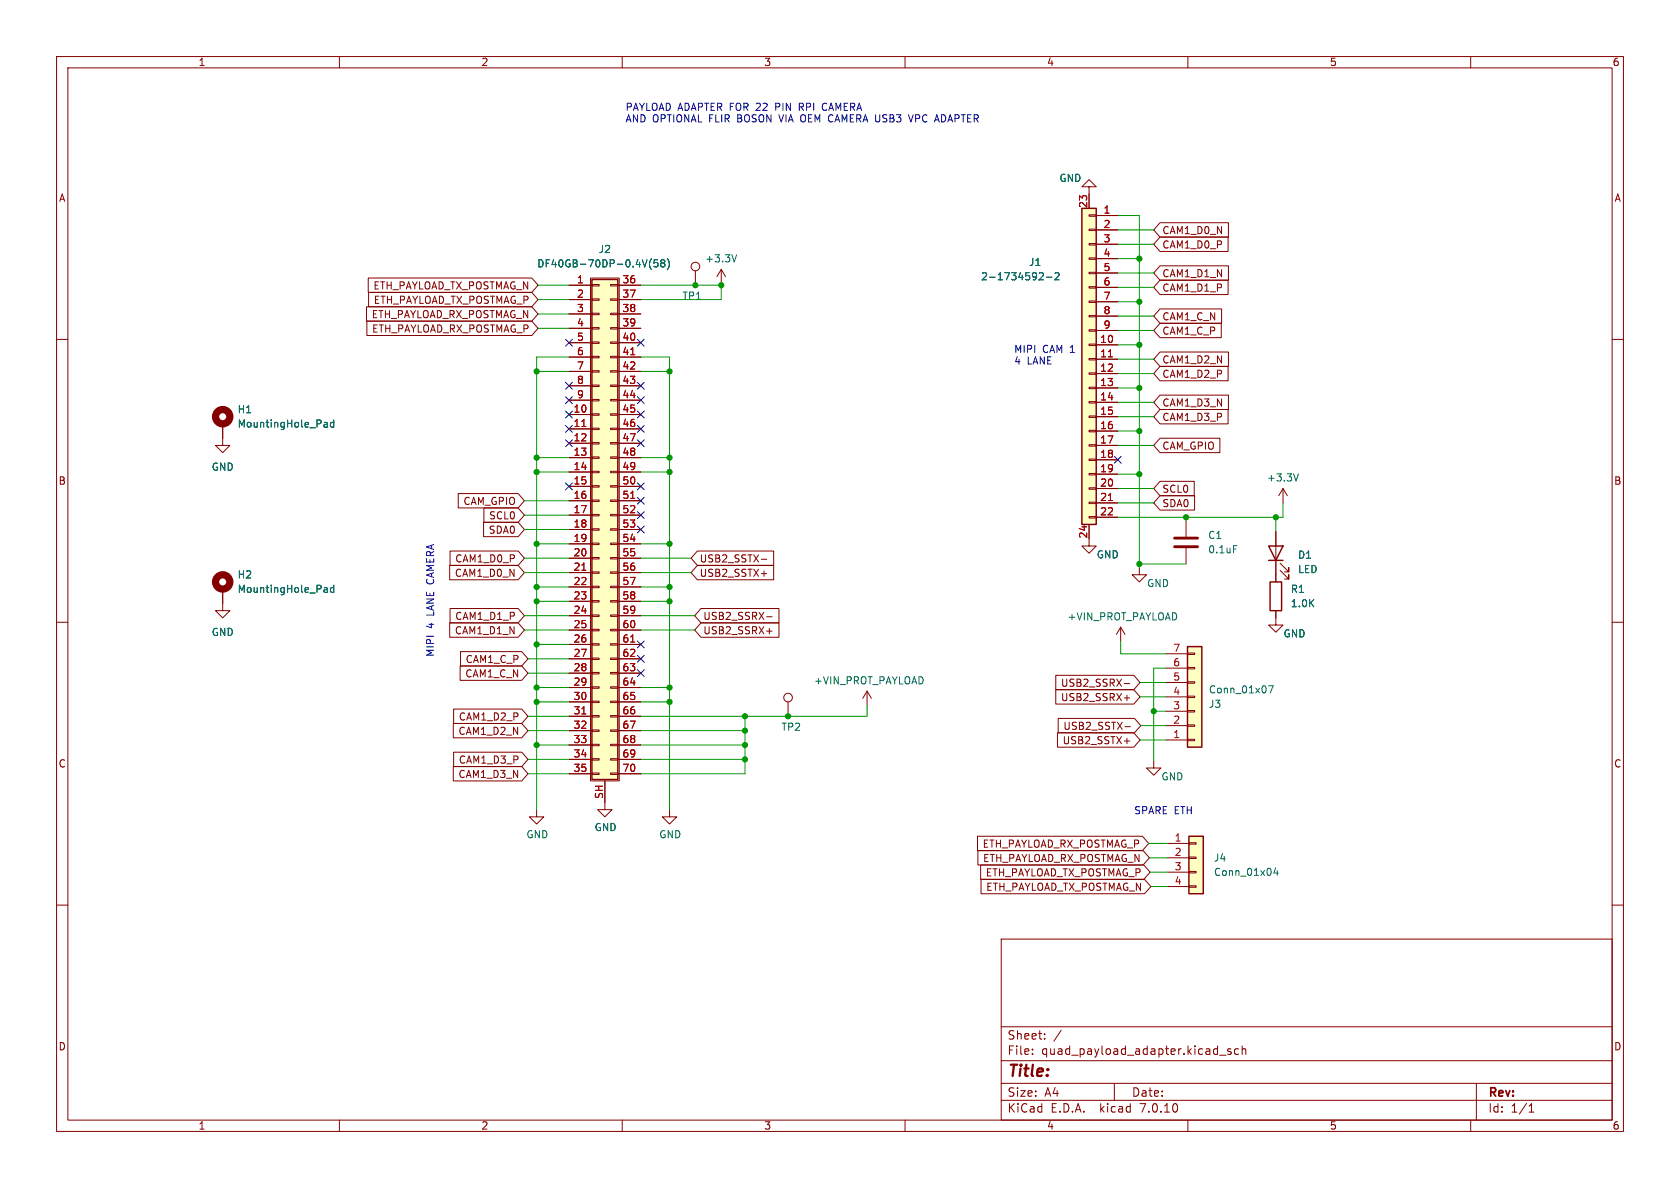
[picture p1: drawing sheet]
<svg xmlns="http://www.w3.org/2000/svg" width="297mm" height="210mm" viewBox="0 0 297 210" stroke-linecap="round" stroke-linejoin="round" font-family="sans-serif">
<g fill="none" stroke="#840000" stroke-width=".18">
<path d="M10 10h277v190h-277zM12 12h273v186h-273zM60 10v2M110 10v2M160 10v2M210 10v2M260 10v2M192.5 38h1.3v.2h-1.3zM192.5 33h1.3l-1.3-1.2-1.2 1.2h1.2v3.8M193.8 38.1h3.8M205.1 39.4h12.1v2.5h-12.1l-1.1-1.3zM10 60h2"/>
<path d="M64.8 54.2h29.2l1.1 1.3-1.1 1.3h-29.2zM64.9 56.8h29.1l1.1 1.2-1.1 1.3h-29.1zM65.1 49.1h28.9l1.1 1.3-1.1 1.3h-28.9zM65.2 51.7h28.8l1.1 1.3-1.1 1.2h-28.8zM100.6 50.4h4M100.6 53h4M100.6 55.5h4M100.6 58h4M104.4 49.1h5.1v88.9h-5.1zM104.6 57.9h1.3v.3h-1.3zM104.6 55.4h1.3v.2h-1.3zM104.6 52.8h1.3v.3h-1.3z"/>
<path d="M104.6 50.3h1.3v.2h-1.3zM107.9 57.9h1.3v.3h-1.3zM107.9 55.4h1.3v.2h-1.3zM107.9 52.8h1.3v.3h-1.3zM107.9 50.3h1.3v.2h-1.3zM109.2 50.4h4.1M109.2 53h4.1M109.2 55.5h4.1M109.2 58h4.1M122.9 47.9v2.5M127.5 47.6l.8 1.3M127.5 47.6v2.6"/>
<path d="M127.5 47.6l-.8 1.3M192.5 58.3h1.3v.2h-1.3zM192.5 55.8h1.3v.2h-1.3zM192.5 53.2h1.3v.3h-1.3zM192.5 50.7h1.3v.2h-1.3zM192.5 48.1h1.3v.3h-1.3zM192.5 45.6h1.3v.2h-1.3zM192.5 43.1h1.3v.2h-1.3zM192.5 40.5h1.3v.3h-1.3zM193.8 40.6h3.8M193.8 43.2h3.8M193.8 45.7h3.8"/>
<path d="M193.8 48.3h3.8M193.8 50.8h3.8M193.8 53.3h3.8M193.8 55.9h3.8M193.8 58.4h3.8M205.1 49.5h12v2.6h-12l-1.1-1.3zM205.1 54.6h10.9v2.6h-10.9l-1.1-1.3zM205.1 47h12.1v2.5h-12.1l-1.1-1.2zM205.1 57.1h10.8v2.6h-10.8l-1.1-1.3zM205.1 41.9h12v2.6h-12l-1.1-1.3zM285 60h2M39.4 74.9v3.8h1.2l-1.2 1.3-1.3-1.3h1.3"/>
<path d="M100.6 73.3h4M100.6 75.8h4M100.6 78.4h4M100.6 60.6h4M100.6 63.1h4M100.6 65.7h4M100.6 68.2h4M100.6 70.7h4M104.6 78.2h1.3v.3h-1.3zM104.6 75.7h1.3v.2h-1.3zM104.6 73.2h1.3v.2h-1.3zM104.6 70.6h1.3v.3h-1.3z"/>
<path d="M104.6 68.1h1.3v.2h-1.3zM104.6 65.5h1.3v.3h-1.3zM104.6 63h1.3v.2h-1.3zM104.6 60.5h1.3v.2h-1.3zM107.9 78.2h1.3v.3h-1.3zM107.9 75.7h1.3v.2h-1.3zM107.9 73.2h1.3v.2h-1.3zM107.9 70.6h1.3v.3h-1.3zM107.9 68.1h1.3v.2h-1.3zM107.9 65.5h1.3v.3h-1.3zM107.9 63h1.3v.2h-1.3zM107.9 60.5h1.3v.2h-1.3z"/>
<path d="M109.2 73.3h4.1M109.2 75.8h4.1M109.2 78.4h4.1M109.2 60.6h4.1M109.2 63.1h4.1M109.2 65.7h4.1M109.2 68.2h4.1M109.2 70.7h4.1M192.5 78.6h1.3v.3h-1.3zM192.5 76.1h1.3v.2h-1.3zM192.5 73.5h1.3v.3h-1.3zM192.5 71h1.3v.2h-1.3z"/>
<path d="M192.5 68.5h1.3v.2h-1.3zM192.5 65.9h1.3v.3h-1.3zM192.5 63.4h1.3v.2h-1.3zM192.5 60.8h1.3v.3h-1.3zM193.8 61h3.8M193.8 63.5h3.8M193.8 66h3.8M193.8 68.6h3.8M193.8 71.1h3.8M193.8 73.7h3.8M193.8 76.2h3.8M193.8 78.7h3.8"/>
<path d="M205.1 62.2h12.1v2.6h-12.1l-1.1-1.3zM205.1 69.8h12.1v2.6h-12.1l-1.1-1.3zM205.1 64.8h12v2.5h-12l-1.1-1.3zM205.1 77.5h10.6v2.5h-10.6l-1.1-1.3zM205.1 72.4h12v2.5h-12l-1.1-1.2zM79.5 99.9h12.1l1.1 1.3-1.1 1.3h-12.1zM79.6 97.4h12l1.1 1.3-1.1 1.2h-12zM81 87.2h10.6l1.1 1.3-1.1 1.3h-10.6zM85.5 92.3h6.1l1.1 1.3-1.1 1.3h-6.1zM85.5 89.8h6.1l1.1 1.3-1.1 1.2h-6.1zM100.6 80.9h4M100.6 83.4h4"/>
<path d="M100.6 86h4M100.6 88.5h4M100.6 91.1h4M100.6 93.6h4M100.6 96.1h4M100.6 98.7h4M104.6 98.6h1.3v.2h-1.3zM104.6 96h1.3v.3h-1.3zM104.6 93.5h1.3v.2h-1.3zM104.6 90.9h1.3v.3h-1.3zM104.6 88.4h1.3v.2h-1.3zM104.6 85.9h1.3v.2h-1.3z"/>
<path d="M104.6 83.3h1.3v.3h-1.3zM104.6 80.8h1.3v.2h-1.3zM107.9 98.6h1.3v.2h-1.3zM107.9 96h1.3v.3h-1.3zM107.9 93.5h1.3v.2h-1.3zM107.9 90.9h1.3v.3h-1.3zM107.9 88.4h1.3v.2h-1.3zM107.9 85.9h1.3v.2h-1.3zM107.9 83.3h1.3v.3h-1.3zM107.9 80.8h1.3v.2h-1.3zM109.2 80.9h4.1M109.2 83.4h4.1"/>
<path d="M109.2 86h4.1M109.2 88.5h4.1M109.2 91.1h4.1M109.2 93.6h4.1M109.2 96.1h4.1M109.2 98.7h4.1M123.3 97.4h13.5v2.5h-13.5l-1.1-1.2zM123.3 99.9h13.5v2.6h-13.5l-1.1-1.3zM134.6 98.9h1M192.5 91.3h1.3v.3h-1.3zM192.5 88.8h1.3v.2h-1.3zM192.5 86.2h1.3v.3h-1.3z"/>
<path d="M192.5 83.7h1.3v.2h-1.3zM192.5 81.2h1.3v.2h-1.3zM192.5 92.7v3.8h1.3l-1.3 1.3-1.2-1.3h1.2M193.8 81.3h3.8M193.8 83.8h3.8M193.8 86.4h3.8M193.8 88.9h3.8M193.8 91.4h3.8M205.1 87.6h6.1v2.6h-6.1l-1.1-1.3zM205.1 85.1h6v2.5h-6l-1.1-1.2zM209.7 92.1v2.8M209.7 96.9v2.8"/>
<path d="M225.6 94v8.9M226.3 99.6l1.5 1.5v-.8v.8h-.7M226.8 86.4l.8 1.2M226.8 86.4v2.5M226.8 86.4l-.7 1.2M10 110h2M39.4 104.1v3.9h1.2l-1.2 1.2-1.3-1.2h1.3M79.5 110.1h12.1l1.1 1.3-1.1 1.2h-12.1zM79.6 107.6h12l1.1 1.2-1.1 1.3h-12zM81.3 117.7h10.9l1.1 1.3-1.1 1.3h-10.9zM81.4 115.2h10.8l1.1 1.3-1.1 1.2h-10.8zM100.6 101.2h4"/>
<path d="M100.6 103.8h4M100.6 106.3h4M100.6 108.8h4M100.6 111.4h4M100.6 113.9h4M100.6 116.5h4M100.6 119h4M104.6 118.9h1.3v.2h-1.3zM104.6 116.3h1.3v.3h-1.3zM104.6 113.8h1.3v.2h-1.3zM104.6 111.3h1.3v.2h-1.3zM104.6 108.7h1.3v.3h-1.3z"/>
<path d="M104.6 106.2h1.3v.2h-1.3zM104.6 103.6h1.3v.3h-1.3zM104.6 101.1h1.3v.2h-1.3zM107.9 118.9h1.3v.2h-1.3zM107.9 116.3h1.3v.3h-1.3zM107.9 113.8h1.3v.2h-1.3zM107.9 111.3h1.3v.2h-1.3zM107.9 108.7h1.3v.3h-1.3zM107.9 106.2h1.3v.2h-1.3zM107.9 103.6h1.3v.3h-1.3zM107.9 101.1h1.3v.2h-1.3zM109.2 101.2h4.1"/>
<path d="M109.2 103.8h4.1M109.2 106.3h4.1M109.2 108.8h4.1M109.2 111.4h4.1M109.2 113.9h4.1M109.2 116.5h4.1M109.2 119h4.1M123.9 107.6h13.8v2.5h-13.8l-1.1-1.3zM123.9 110.1h13.8v2.5h-13.8l-1.1-1.2zM134.6 101.4h1M135.5 109h1M135.5 111.6h1"/>
<path d="M186.6 119.4h13.8l1.1 1.3-1.1 1.2h-13.8zM198.1 110.9l-.7 1.2M198.1 110.9v2.5M198.1 110.9l.8 1.2M201.4 100.3v1.3h1.3l-1.3 1.3-1.2-1.3h1.2M206.1 118.1h3.8M206.1 115.6h3.8M209.9 115.4h1.3v.3h-1.3zM209.9 118h1.3v.2h-1.3zM225.6 108v2.5h1.2l-1.2 1.3-1.3-1.3h1.3M226.3 100.8l1.5 1.6v-.8v.8h-.7M285 110h2"/>
<path d="M80.1 135.5h12.1l1.1 1.3-1.1 1.2h-12.1zM80.1 127.9h12.1l1.1 1.3-1.1 1.2h-12.1zM80.2 133h12l1.1 1.2-1.1 1.3h-12zM80.2 125.3h12l1.1 1.3-1.1 1.3h-12zM100.6 121.5h4M100.6 124.1h4M100.6 126.6h4M100.6 129.2h4M100.6 131.7h4M100.6 134.2h4M100.6 136.8h4M104.6 136.7h1.3v.2h-1.3z"/>
<path d="M104.6 134.1h1.3v.3h-1.3zM104.6 131.6h1.3v.2h-1.3zM104.6 129h1.3v.3h-1.3zM104.6 126.5h1.3v.2h-1.3zM104.6 124h1.3v.2h-1.3zM104.6 121.4h1.3v.3h-1.3zM106.9 138v5.1h1.3l-1.3 1.3-1.2-1.3h1.2M107.9 136.7h1.3v.2h-1.3zM107.9 134.1h1.3v.3h-1.3zM107.9 131.6h1.3v.2h-1.3zM107.9 129h1.3v.3h-1.3zM107.9 126.5h1.3v.2h-1.3z"/>
<path d="M107.9 124h1.3v.2h-1.3zM107.9 121.4h1.3v.3h-1.3zM109.2 121.5h4.1M109.2 124.1h4.1M109.2 126.6h4.1M109.2 129.2h4.1M109.2 131.7h4.1M109.2 134.2h4.1M109.2 136.8h4.1M139.3 124.1v2.5M153.3 122.2l-.8 1.2M153.3 122.2v2.5"/>
<path d="M153.3 122.2l.8 1.2M186.6 121.9h13.8l1.1 1.3-1.1 1.3h-13.8zM186.9 129.5h13.5l1.1 1.3-1.1 1.3h-13.5zM187.1 127h13.5l1.1 1.3-1.1 1.2h-13.5zM198.7 123.4h1M198.7 120.8h1M198.7 131h1M198.9 128.5h.9M204 134.5v1.3h1.2l-1.2 1.2-1.3-1.2h1.3M206.1 130.8h3.8M206.1 128.3h3.8M206.1 125.7h3.8"/>
<path d="M206.1 123.2h3.8M206.1 120.7h3.8M209.9 120.5h1.3v.3h-1.3zM209.9 123.1h1.3v.2h-1.3zM209.9 125.6h1.3v.3h-1.3zM209.9 128.1h1.3v.3h-1.3zM209.9 130.7h1.3v.2h-1.3zM10 160h2M94.9 143.1v1.3h1.2l-1.2 1.3-1.3-1.3h1.3M118.4 143.1v1.3h1.2l-1.2 1.3-1.3-1.3h1.3M172.8 147.8h29.2l1.1 1.3-1.1 1.3h-29.2zM172.9 150.4h29.2l1.1 1.2-1.1 1.3h-29.2z"/>
<path d="M173.4 152.9h28.8l1.1 1.3-1.1 1.2h-28.8zM173.4 155.4h28.9l1.2 1.3-1.2 1.3h-28.9zM206.4 149.1h3.8M206.4 151.6h3.8M206.4 154.2h3.8M206.4 156.7h3.8M210.2 156.6h1.3v.2h-1.3zM210.2 154.1h1.3v.2h-1.3zM210.2 151.5h1.3v.3h-1.3zM210.2 149h1.3v.2h-1.3zM285 160h2M177 166h108v32h-108z"/>
<path d="M60 198v2M110 198v2M160 198v2M177 194.5h108M177 191.5h108M177 187.5h108M177 181.5h108M182.5 186.3v.1M182.5 185.5v.1M184.7 183.6v.1M184.7 182.8v.1M187.6 182.1l-1.3 2"/>
<path d="M197 191.5v3M210 198v2M215.6 186.5h1.1M217.6 185.5l-.4-.1-.2 .2 .1 .2 .5 .2v.3h-.6M219 185.5l-.5-.1-.3 .3v.4l.2 .2h.6M219.6 185.5l.2-.1 .4 .1v.9M219.6 184.9v1.5M260 198v2M261 191.5v6.5M270.3 196.6h.9M270.3 195.5l.4-.4v1.5"/>
<circle cx="122.9" cy="47.1" r=".76"/>
<circle cx="139.3" cy="123.3" r=".76"/>
</g>
<g fill="#ffffc2" stroke="#ffffc2" stroke-width=".18">
<path d="M210.2 147.8h2.5v10.2h-2.5z"/>
<path d="M209.9 114.3h2.6v17.8h-2.6z"/>
<path d="M191.3 36.8h2.5v55.9h-2.5z"/>
<path d="M104.6 49.4h4.6v88.4h-4.6z"/>
</g>
<path d="M191.3 36.8h2.5v55.9h-2.5zM104.6 49.4h4.6v88.4h-4.6zM224.3 96.5h2.5l-1.2 2.6zM224.3 99.1h2.5M209.9 114.3h2.6v17.8h-2.6zM224.5 102.9h2.1v5.1h-2.1zM210.2 147.8h2.5v10.2h-2.5z" fill="none" stroke="#840000" stroke-width=".25"/>
<g fill="none" stroke="#006464" stroke-width=".18">
<path d="M114.4 45.9l-.4 1.3M115.2 45.7a1.46 1.46 0 0 0 0 2M116.3 45.9h-.6l-.1 .6 .2-.1 .4 .1 .1 .1v.5l-.2 .1-.5-.1M117.1 46.5l-.3-.3 .3-.3h.2l.2 .3-.2 .3M117.1 46.5l-.3 .2 .1 .4 .2 .1 .3-.1 .1-.2v-.3l-.2-.1M117.1 46.5h.2M118 45.7a1.46 1.46 0 0 1 0 2M130.2 45l-.4 1.3M183.8 48.3l.4-.1 .3 .4-.8 .9h.8M185 49h1M186.5 48.3l.5-.1 .2 .4-.7 .9h.7M57.4 74.7h.4l.1 .8"/>
<path d="M57.9 75.4l-.5 .1M57.9 75h-.5M59 74.2v1.3M59 74.7h-.3l-.3 .2 .1 .5h.5M218.1 96.5h.6M229.5 83.8l-.4 1.2M57.4 103.9h.4l.1 .8M57.9 104.7h-.5M57.9 104.2h-.5M59 103.9h-.3l-.3 .2 .1 .6h.5M59 103.4v1.3M224.2 121.2h.9l-.5 1.3"/>
<path d="M225.5 153.4l-.3 .9h.8M225.8 153.9v.9"/>
</g>
<path d="M102.9 75.4h.7M111.5 62.7h.7M195.9 63.1h.8M111.5 88.1h.7M195.9 88.5h.8M102.9 100.8h.7M111.5 113.5h.7M102.9 126.2h.7" fill="none" stroke="#a90000" stroke-width=".18"/>
<path d="M207.6 96.6h4.1M207.6 95.1h4.1" fill="none" stroke="#840000" stroke-width=".51"/>
<g fill="none" stroke="#840000" stroke-width="1.3">
<circle cx="39.4" cy="73.7" r="1.27"/>
<circle cx="39.4" cy="102.9" r="1.27"/>
</g>
<path d="M141.3 18.9h.5M141.8 18.2h-.5v1.3M145.8 18.2a.68 .68 0 0 0-.4 .7 .68 .68 0 0 0 .4 .6M137.7 20.3l.4 1.3M160.6 20.3l.4 1.3 .5-1.3" fill="none" stroke="#0000c2" stroke-width=".18"/>
<g fill="none" stroke="#009600" stroke-width=".18">
<path d="M197.6 38.1h3.8v62.2M95.1 58h5.5M95.1 55.5h5.5M95.1 50.4h5.5M95.1 53h5.5M113.3 50.4h14.2M127.5 50.2v2.8h-14.2M197.6 45.7h3.8M197.6 58.4h6.4M197.6 43.2h6.4M197.6 40.6h6.4M197.6 55.9h6.4"/>
<path d="M197.6 50.8h6.4M197.6 48.3h6.4M197.6 53.3h3.8M94.9 65.7h5.7M100.6 63.1h-5.7v80M113.3 63.1h5.1v80M113.3 65.7h5.1M197.6 63.5h6.4M197.6 73.7h6.4M197.6 68.6h3.8M197.6 66h6.4M197.6 76.2h3.8"/>
<path d="M197.6 78.7h6.4M197.6 71.1h6.4M197.6 61h3.8M92.7 91.1h7.9M92.7 88.5h7.9M92.7 98.7h7.9M92.7 93.6h7.9M94.9 83.4h5.7M94.9 80.9h5.7M94.9 96.1h5.7M113.3 83.4h5.1M113.3 80.9h5.1"/>
<path d="M113.3 98.7h8.9M113.3 96.1h5.1M197.6 83.8h3.8M197.6 86.4h6.4M197.6 88.9h6.4M201.4 99.7h8.3M209.7 91.4v.7M225.6 91.4v2.6M226.8 88.9v2.5h-29.2M92.7 101.2h7.9M92.7 111.4h7.9M92.7 108.8h7.9"/>
<path d="M93.3 116.5h7.3M93.3 119h7.3M94.9 103.8h5.7M94.9 106.3h5.7M94.9 113.9h5.7M113.3 101.2h8.9M113.3 111.4h9.5M113.3 103.8h5.1M113.3 106.3h5.1M113.3 108.8h9.5M198.1 113.4v2.2h8M206.1 118.1h-2.1v16.4"/>
<path d="M93.3 136.8h7.3M93.3 134.2h7.3M93.3 129.2h7.3M93.3 126.6h7.3M94.9 124.1h5.7M94.9 131.7h5.7M94.9 121.5h5.7M113.3 124.1h5.1M113.3 131.7h18.4M113.3 134.2h18.4M113.3 129.2h18.4M113.3 121.5h5.1"/>
<path d="M131.7 126.6v10.2h-18.4M153.3 124.7v1.9h-40M201.5 123.2h4.6M201.5 130.8h4.6M201.5 120.7h4.6M201.7 128.3h4.4M204 125.7h2.1M203.1 149.1h3.3M203.2 151.6h3.2M203.3 154.2h3.1M203.5 156.7h2.9"/>
</g>
<g fill="none" stroke="#000084" stroke-width=".18">
<path d="M100 60l1.2 1.2M101.2 60l-1.2 1.2M112.7 60l1.2 1.2M113.9 60l-1.2 1.2M100 67.6l1.2 1.2M100 75.2l1.2 1.2M100 72.7l1.2 1.2M100 70.1l1.2 1.2M100 77.7l1.2 1.3M101.2 67.6l-1.2 1.2M101.2 75.2l-1.2 1.2M101.2 72.7l-1.2 1.2"/>
<path d="M101.2 70.1l-1.2 1.2M101.2 77.7l-1.2 1.3M112.7 70.1l1.2 1.2M112.7 67.6l1.2 1.2M112.7 72.7l1.2 1.2M112.7 77.7l1.2 1.3M112.7 75.2l1.2 1.2M113.9 70.1l-1.2 1.2M113.9 67.6l-1.2 1.2M113.9 77.7l-1.2 1.3M113.9 75.2l-1.2 1.2M113.9 72.7l-1.2 1.2"/>
<path d="M100 85.4l1.2 1.2M101.2 85.4l-1.2 1.2M112.7 87.9l1.2 1.2M112.7 90.4l1.2 1.3M112.7 93l1.2 1.2M112.7 85.4l1.2 1.2M113.9 87.9l-1.2 1.2M113.9 90.4l-1.2 1.3M113.9 93l-1.2 1.2M113.9 85.4l-1.2 1.2M197 80.7l1.2 1.2M198.2 80.7l-1.2 1.2"/>
<path d="M112.7 115.8l1.2 1.3M112.7 113.3l1.2 1.2M112.7 118.4l1.2 1.2M113.9 115.8l-1.2 1.3M113.9 113.3l-1.2 1.2M113.9 118.4l-1.2 1.2"/>
</g>
<g fill="#009600" stroke="#009600" stroke-width=".18">
<circle cx="127.5" cy="50.4" r=".46"/>
<circle cx="122.9" cy="50.4" r=".46"/>
<circle cx="118.4" cy="80.9" r=".46"/>
<circle cx="118.4" cy="65.7" r=".46"/>
<circle cx="94.9" cy="106.3" r=".46"/>
<circle cx="118.4" cy="106.3" r=".46"/>
<circle cx="118.4" cy="124.1" r=".46"/>
<circle cx="118.4" cy="121.5" r=".46"/>
<circle cx="94.9" cy="96.1" r=".46"/>
<circle cx="94.9" cy="80.9" r=".46"/>
<circle cx="94.9" cy="83.4" r=".46"/>
<circle cx="94.9" cy="65.7" r=".46"/>
<circle cx="94.9" cy="103.8" r=".46"/>
<circle cx="201.4" cy="45.7" r=".46"/>
<circle cx="201.4" cy="61" r=".46"/>
<circle cx="201.4" cy="83.8" r=".46"/>
<circle cx="201.4" cy="68.6" r=".46"/>
<circle cx="225.6" cy="91.4" r=".46"/>
<circle cx="131.7" cy="129.2" r=".46"/>
<circle cx="131.7" cy="131.7" r=".46"/>
<circle cx="131.7" cy="134.2" r=".46"/>
<circle cx="139.3" cy="126.6" r=".46"/>
<circle cx="131.7" cy="126.6" r=".46"/>
<circle cx="118.4" cy="83.4" r=".46"/>
<circle cx="118.4" cy="103.8" r=".46"/>
<circle cx="118.4" cy="96.1" r=".46"/>
<circle cx="204" cy="125.7" r=".46"/>
<circle cx="201.4" cy="99.7" r=".46"/>
<circle cx="201.4" cy="76.2" r=".46"/>
<circle cx="209.7" cy="91.4" r=".46"/>
<circle cx="201.4" cy="53.3" r=".46"/>
<circle cx="94.9" cy="113.9" r=".46"/>
<circle cx="94.9" cy="121.5" r=".46"/>
<circle cx="94.9" cy="124.1" r=".46"/>
<circle cx="94.9" cy="131.7" r=".46"/>
</g>
<text font-size="2.8" fill="#840000" x="178" y="190.9">Title:</text>
<g font-size="2.1" fill="#840000">
<text x="178" y="184">Sheet:</text>
<text x="178" y="186.7">File:</text>
<text x="184.1" y="186.7">quad_payload_adapter.kicad_sch</text>
<text x="178" y="196.9">KiCad</text>
<text x="178" y="194.1">Size:</text>
<text x="184.7" y="194.1">A4</text>
<text x="185.7" y="196.9">E.D.A.</text>
<text x="194.6" y="196.9">kicad</text>
<text x="200" y="194.1">Date:</text>
<text x="201.8" y="196.9">7.0.10</text>
<text x="263" y="194.3">Rev:</text>
<text x="263" y="196.9">Id:</text>
<text x="267.1" y="196.9">1/1</text>
</g>
<g font-size="1.8" fill="#840000">
<text x="35" y="11.9">1</text>
<text x="85" y="11.9">2</text>
<text x="135" y="11.9">3</text>
<text x="185" y="11.9">4</text>
<text x="235" y="11.9">5</text>
<text x="285" y="11.9">6</text>
<text x="10.3" y="35.9">A</text>
<text x="285.3" y="35.9">A</text>
<text x="205.4" y="41.6">CAM1_D0_N</text>
<text x="205.4" y="44.1">CAM1_D0_P</text>
<text x="65.9" y="51.4">ETH_PAYLOAD_TX_POSTMAG_N</text>
<text x="66" y="53.9">ETH_PAYLOAD_TX_POSTMAG_P</text>
<text x="205.4" y="51.8">CAM1_D1_P</text>
<text x="205.4" y="49.2">CAM1_D1_N</text>
<text x="65.6" y="56.5">ETH_PAYLOAD_RX_POSTMAG_N</text>
<text x="65.7" y="59">ETH_PAYLOAD_RX_POSTMAG_P</text>
<text x="205.4" y="56.8">CAM1_C_N</text>
<text x="205.4" y="59.4">CAM1_C_P</text>
<text x="205.4" y="64.5">CAM1_D2_N</text>
<text x="205.4" y="67">CAM1_D2_P</text>
<text x="205.4" y="72.1">CAM1_D3_N</text>
<text x="205.4" y="74.6">CAM1_D3_P</text>
<text x="205.4" y="79.7">CAM_GPIO</text>
<text x="10.3" y="85.9">B</text>
<text x="81.8" y="89.5">CAM_GPIO</text>
<text x="205.4" y="89.9">SDA0</text>
<text x="205.4" y="87.3">SCL0</text>
<text x="285.3" y="85.9">B</text>
<text x="86.3" y="94.6">SDA0</text>
<text x="86.4" y="92">SCL0</text>
<text x="80.4" y="99.6">CAM1_D0_P</text>
<text x="123.6" y="99.6">USB2_SSTX-</text>
<text x="80.3" y="102.2">CAM1_D0_N</text>
<text x="123.6" y="102.2">USB2_SSTX+</text>
<text x="80.3" y="112.3">CAM1_D1_N</text>
<text x="80.4" y="109.8">CAM1_D1_P</text>
<text x="124.2" y="109.8">USB2_SSRX-</text>
<text x="124.2" y="112.3">USB2_SSRX+</text>
<text x="82.2" y="120">CAM1_C_N</text>
<text x="82.2" y="117.4">CAM1_C_P</text>
<text x="187.5" y="124.1">USB2_SSRX+</text>
<text x="187.5" y="121.6">USB2_SSRX-</text>
<text x="80.9" y="130.1">CAM1_D2_N</text>
<text x="81" y="127.6">CAM1_D2_P</text>
<text x="187.8" y="131.8">USB2_SSTX+</text>
<text x="187.9" y="129.2">USB2_SSTX-</text>
<text x="10.3" y="135.9">C</text>
<text x="80.9" y="137.7">CAM1_D3_N</text>
<text x="81" y="135.2">CAM1_D3_P</text>
<text x="285.3" y="135.9">C</text>
<text x="173.6" y="150.1">ETH_PAYLOAD_RX_POSTMAG_P</text>
<text x="173.7" y="152.6">ETH_PAYLOAD_RX_POSTMAG_N</text>
<text x="174.2" y="155.1">ETH_PAYLOAD_TX_POSTMAG_P</text>
<text x="174.2" y="157.7">ETH_PAYLOAD_TX_POSTMAG_N</text>
<text x="10.3" y="185.9">D</text>
<text x="285.3" y="185.9">D</text>
<text x="35" y="199.9">1</text>
<text x="85" y="199.9">2</text>
<text x="135" y="199.9">3</text>
<text x="185" y="199.9">4</text>
<text x="235" y="199.9">5</text>
<text x="285" y="199.9">6</text>
</g>
<g font-size="1.8" fill="#0000c2">
<text x="110.5" y="19.7">PAYLOAD ADAPTER FOR 22</text>
<text x="110.5" y="21.7">AND OPTIONAL FLIR</text>
<text x="130.6" y="21.7">BOSON</text>
<text x="137.5" y="19.7">PIN</text>
<text x="138.3" y="21.7">VIA OEM CAMERA USB3</text>
<text x="141.9" y="19.7">RPI</text>
<text x="146.2" y="19.7">CAMERA</text>
<text x="162" y="21.7">VPC ADAPTER</text>
<text x="179.2" y="62.5">MIPI</text>
<text x="179.2" y="64.5">4</text>
<text x="181.6" y="64.5">LANE</text>
<text x="184.3" y="62.5">CAM 1</text>
<text x="76.8" y="111.1" transform="rotate(-90 76.8 111.1)">4</text>
<text x="76.8" y="108.7" transform="rotate(-90 76.8 108.7)">LANE CAMERA</text>
<text x="76.8" y="116.2" transform="rotate(-90 76.8 116.2)">MIPI</text>
<text x="200.4" y="144">SPARE ETH</text>
</g>
<g font-size="1.8" fill="#006464">
<text x="187.2" y="32.4">GND</text>
<text x="94.3" y="47.5">DF40GB-70DP-0.4V(58)</text>
<text x="105.7" y="44.9">J2</text>
<text x="124.6" y="46.6">+3.3V</text>
<text x="181.8" y="47.2">J1</text>
<text x="120.5" y="53.2">TP1</text>
<text x="173.4" y="49.8">2-1734592-2</text>
<text x="41.9" y="73.3">H1</text>
<text x="41.9" y="75.8">MountingHole_Pad</text>
<text x="37.3" y="83.4">GND</text>
<text x="223.9" y="85.3">+3.3V</text>
<text x="213.5" y="95.5">C1</text>
<text x="193.8" y="98.9">GND</text>
<text x="213.5" y="98">0.1uF</text>
<text x="229.4" y="99">D1</text>
<text x="229.4" y="101.5">LED</text>
<text x="41.9" y="102.5">H2</text>
<text x="41.9" y="105">MountingHole_Pad</text>
<text x="202.7" y="104">GND</text>
<text x="228.1" y="105">R1</text>
<text x="228.1" y="107.5">1.0K</text>
<text x="37.3" y="112.6">GND</text>
<text x="188.6" y="109.9">+VIN_PROT_PAYLOAD</text>
<text x="226.8" y="112.9">GND</text>
<text x="143.8" y="121.2">+VIN_PROT_PAYLOAD</text>
<text x="213.6" y="125.3">J3</text>
<text x="213.6" y="122.8">Conn_01x07</text>
<text x="138.1" y="129.4">TP2</text>
<text x="205.2" y="138.2">GND</text>
<text x="93" y="148.4">GND</text>
<text x="105" y="147.1">GND</text>
<text x="116.5" y="148.4">GND</text>
<text x="214.5" y="152.5">J4</text>
<text x="214.5" y="155">Conn_01x04</text>
</g>
<g font-size="1.8" fill="#a90000">
<text x="192.3" y="36.9" transform="rotate(-90 192.3 36.9)">23</text>
<text x="195" y="37.8">1</text>
<text x="195" y="40.4">2</text>
<text x="195" y="42.9">3</text>
<text x="195" y="45.5">4</text>
<text x="101.9" y="50.2">1</text>
<text x="101.9" y="52.7">2</text>
<text x="109.9" y="50.2">36</text>
<text x="109.9" y="52.7">37</text>
<text x="195" y="48">5</text>
<text x="195" y="50.5">6</text>
<text x="195" y="53.1">7</text>
<text x="101.9" y="55.2">3</text>
<text x="101.9" y="57.8">4</text>
<text x="109.9" y="55.2">38</text>
<text x="109.9" y="57.8">39</text>
<text x="195" y="55.6">8</text>
<text x="195" y="58.2">9</text>
<text x="101.9" y="60.3">5</text>
<text x="101.9" y="62.9">6</text>
<text x="101.9" y="65.4">7</text>
<text x="109.9" y="60.3">40</text>
<text x="109.9" y="62.9">41</text>
<text x="109.9" y="65.4">42</text>
<text x="194.4" y="60.7">10</text>
<text x="194.4" y="63.2">11</text>
<text x="194.4" y="65.8">12</text>
<text x="101.9" y="67.9">8</text>
<text x="101.9" y="70.5">9</text>
<text x="109.9" y="67.9">43</text>
<text x="109.9" y="70.5">44</text>
<text x="194.4" y="68.3">13</text>
<text x="194.4" y="70.9">14</text>
<text x="101.3" y="73">10</text>
<text x="101.3" y="75.6">11</text>
<text x="109.9" y="73">45</text>
<text x="109.9" y="75.6">46</text>
<text x="194.4" y="73.4">15</text>
<text x="194.4" y="75.9">16</text>
<text x="101.3" y="78.1">12</text>
<text x="101.3" y="80.6">13</text>
<text x="101.3" y="83.2">14</text>
<text x="109.9" y="78.1">47</text>
<text x="109.9" y="80.6">48</text>
<text x="109.9" y="83.2">49</text>
<text x="194.4" y="78.5">17</text>
<text x="194.4" y="81">18</text>
<text x="194.4" y="83.6">19</text>
<text x="101.3" y="85.7">15</text>
<text x="101.3" y="88.3">16</text>
<text x="109.9" y="85.7">50</text>
<text x="109.9" y="88.3">51</text>
<text x="194.4" y="86.1">20</text>
<text x="194.4" y="88.6">21</text>
<text x="101.3" y="90.8">17</text>
<text x="101.3" y="93.3">18</text>
<text x="101.3" y="95.9">19</text>
<text x="109.9" y="90.8">52</text>
<text x="109.9" y="93.3">53</text>
<text x="109.9" y="95.9">54</text>
<text x="192.3" y="95.3" transform="rotate(-90 192.3 95.3)">24</text>
<text x="194.4" y="91.2">22</text>
<text x="101.3" y="98.4">20</text>
<text x="101.3" y="101">21</text>
<text x="109.9" y="98.4">55</text>
<text x="109.9" y="101">56</text>
<text x="101.3" y="103.5">22</text>
<text x="101.3" y="106">23</text>
<text x="109.9" y="103.5">57</text>
<text x="109.9" y="106">58</text>
<text x="101.3" y="108.6">24</text>
<text x="101.3" y="111.1">25</text>
<text x="101.3" y="113.7">26</text>
<text x="109.9" y="108.6">59</text>
<text x="109.9" y="111.1">60</text>
<text x="109.9" y="113.7">61</text>
<text x="101.3" y="116.2">27</text>
<text x="101.3" y="118.7">28</text>
<text x="109.9" y="116.2">62</text>
<text x="109.9" y="118.7">63</text>
<text x="207.3" y="117.9">6</text>
<text x="207.3" y="115.3">7</text>
<text x="101.3" y="121.3">29</text>
<text x="101.3" y="123.8">30</text>
<text x="109.9" y="121.3">64</text>
<text x="109.9" y="123.8">65</text>
<text x="207.3" y="125.5">3</text>
<text x="207.3" y="122.9">4</text>
<text x="207.3" y="120.4">5</text>
<text x="101.3" y="126.4">31</text>
<text x="101.3" y="128.9">32</text>
<text x="101.3" y="131.4">33</text>
<text x="109.9" y="126.4">66</text>
<text x="109.9" y="128.9">67</text>
<text x="109.9" y="131.4">68</text>
<text x="207.3" y="130.6">1</text>
<text x="207.3" y="128">2</text>
<text x="101.3" y="134">34</text>
<text x="101.3" y="136.5">35</text>
<text x="109.9" y="134">69</text>
<text x="109.9" y="136.5">70</text>
<text x="106.7" y="141.3" transform="rotate(-90 106.7 141.3)">SH</text>
<text x="207.6" y="148.8">1</text>
<text x="207.6" y="151.4">2</text>
<text x="207.6" y="153.9">3</text>
<text x="207.6" y="156.5">4</text>
</g>
</svg>
